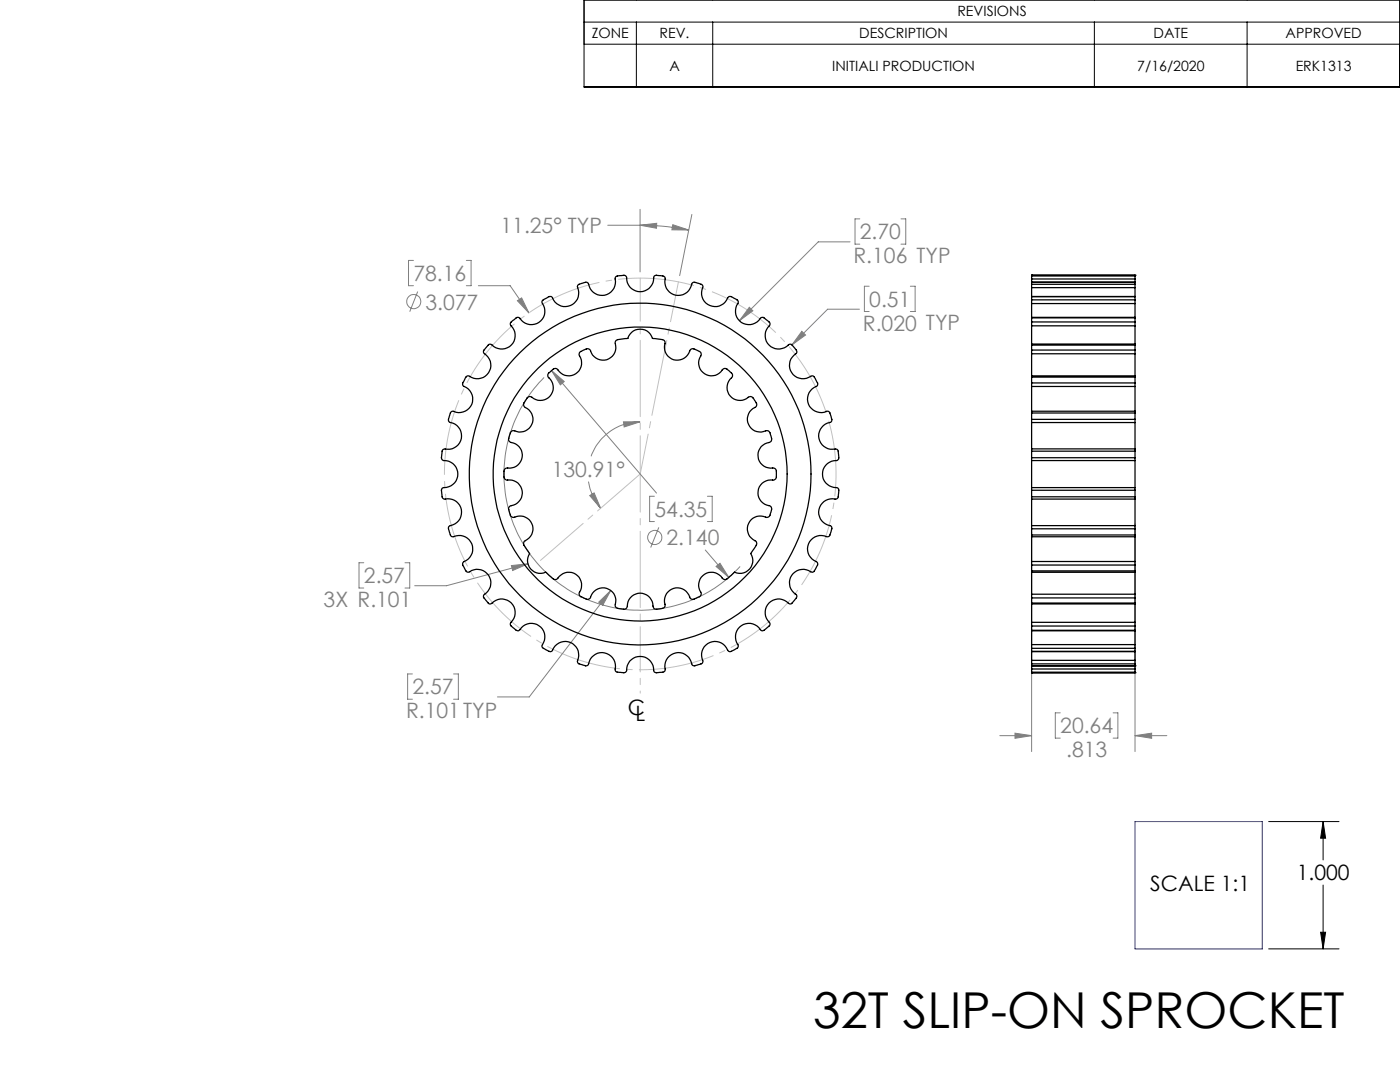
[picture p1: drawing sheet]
<svg xmlns="http://www.w3.org/2000/svg" width="279mm" height="216mm" viewBox="0 0 279 216" stroke-linecap="round" stroke-linejoin="round" font-family="sans-serif">
<g fill="none" stroke="#808080" stroke-width=".2">
<path d="M82.5 52h-1v5h1M83.4 58.2l-1.6 4M93.1 52h.9v5h-.9M95.5 57h6.3l3.8 5.4M121.3 44.9h6.4M127.7 41.8v12.5M127.7 44.9l3.4-.3-.1 .9zM127.7 44.9a47.4 47.4 0 0 1 9.7 1M134.3 44.8l3.1 1.1h-3.3zM138.1 42.8l-2.5 12.2M169.7 48.3h-6.4l-15.7 15.7M171.6 43.7h-1v5h1"/>
<path d="M173.5 57.1h-1v5.1h1M179.8 43.7h1v5h-1M181.7 57.1h.9v5.1h-.9M103.3 60l.8-.6 1.5 3zM108.6 75.3a27.2 27.2 0 0 0 .3 38.8 27.2 27.2 0 0 0 38.8-1.1M110.1 73.9l2.5 2.2-.8 .7zM110.1 73.9l20.9 24.5M149.5 61.3l.7 .7-2.6 2zM160 66.1l.8 .8-2.8 1.9zM171.5 61.7h-6.3l-7.2 7.1M117.4 96.1a10.8 10.8 0 0 0 2.5 5.3M117.7 98.9l.9-.5 1.3 3z"/>
<path d="M124.4 84.2h3.3l-3.1 1zM127.7 84.2a10.4 10.4 0 0 0-9.7 6.9M130.6 99h-1v5.1h1M141.2 99h.9v5.1h-.9M72.6 112.3h-1v5h1M80.8 112.3h1v5h-1M102.1 112.9l3.3-.4-3.1 1.3zM105.4 112.5l-16.3 4.4h-6.3M121.9 117.8l-16.3 21.3h-6.3M131.5 105.2l-1.6 4.1M140.8 109.7l4.7 5.5M142.9 113l.8-.6 1.8 2.8z"/>
<path d="M205.9 106.2v43.8M226.5 104.5v45.5M82.3 134.5h-.9v5h.9M90.5 134.5h1v5h-1M119.5 120.2l2.4-2.4-1.6 3zM199.5 146.8h6.4M202.6 146.3l3.3 .5-3.3 .5zM211.6 142.2h-1v5.1h1M222.1 142.2h1v5.1h-1M226.5 146.8l3.3-.5v1zM226.5 146.8h6.4"/>
<circle cx="82.6" cy="60.2" r="1.42"/>
<circle cx="130.7" cy="107.3" r="1.41"/>
</g>
<g fill="none" stroke="#000" stroke-width=".2">
<path d="M116.6 0h162.8v17.4h-162.8zM116.6 4.4h162.8M116.6 8.8h162.8M127 4.4v13M142.2 4.4v13M218.4 4.4v13M248.9 4.4v13M253.2 163.9h14M264.1 163.9l.4 3.4h-.9zM264.1 163.9v7.7M264.1 176.6v12.7M253.2 189.3h14"/>
<path d="M263.6 186h.9l-.4 3.3z"/>
</g>
<path d="M165.1 83.1a39.1 39.1 0 0 0-65.4-15.7 39.1 39.1 0 0 0 18 64.9 39.1 39.1 0 0 0 48-47.2l-.6-2" fill="none" stroke="#c0c0c0" stroke-width=".2" stroke-dasharray="15.2 1.3 1.3 1.3" stroke-dashoffset="-.8" stroke-linecap="butt"/>
<path d="M127.8 55.5v78.1" fill="none" stroke="#c0c0c0" stroke-width=".2" stroke-dasharray="15.2 1.3 1.3 1.3" stroke-dashoffset="6.6"/>
<path d="M135.4 56.2l-7.6 38.4" fill="none" stroke="#c0c0c0" stroke-width=".2" stroke-dasharray="15.2 1.3 1.3 1.3" stroke-dashoffset="7.1"/>
<path d="M127.8 94.6l-19.9 17.2" fill="none" stroke="#c0c0c0" stroke-width=".2" stroke-dasharray="15.2 1.3 1.3 1.3" stroke-dashoffset="4"/>
<path d="M127.8 133.6v4.7" fill="none" stroke="#c0c0c0" stroke-width=".2" stroke-dasharray="15.2 1.3 1.3 1.3" stroke-dashoffset="14.8"/>
<path d="M226.5 163.9h25.4v25.4h-25.4z" fill="none" stroke="#00f" stroke-width=".2"/>
<path d="M264.1 163.9l.4 3.4h-.9zM263.6 186h.9l-.4 3.3z" fill="#000"/>
<g fill="#808080">
<path d="M134.3 44.8l3.1 1.1h-3.3zM127.7 44.9l3.4-.3-.1 .9zM103.3 60l2.3 2.4-1.5-3zM124.4 84.2h3.3l-3.1 1zM117.7 98.9l.9-.5 1.3 3z"/>
<path d="M149.5 61.3l-1.9 2.7 2.6-2zM110.1 73.9l1.7 2.9 .8-.7zM142.9 113l2.6 2.2-1.8-2.8zM160 66.1l-2 2.7 2.8-1.9zM102.1 112.9l.2 .9 3.1-1.3zM119.5 120.2l.8 .6 1.6-3zM226.5 146.8l3.3-.5v1zM202.6 146.3l3.3 .5-3.3 .5z"/>
</g>
<g fill="none" stroke="#000" stroke-width=".25">
<path d="M205.9 59.8v.8M205.9 59.2v.6M205.9 59.2h.1M205.9 57.4v1.8M205.9 56.7v.7M205.9 56.3v.4M205.9 56.3h.1M205.9 55.7v.6M205.9 55.1v.6M205.9 54.9v.2M205.9 54.9h.1M205.9 59.2h20.6"/>
<path d="M205.9 56.3h20.6M205.9 54.9h20.6M205.9 59.8h20.6M205.9 57.4h20.6M205.9 56.7h20.6M205.9 55.7h20.6M205.9 55.1h20.6M226.5 59.8v.8M226.5 59.2v.6M226.5 57.4v1.8M226.5 56.7v.7M226.5 56.3v.4"/>
<path d="M226.5 55.7v.6M226.5 55.1v.6M226.5 54.9v.2M226.5 54.9h.1M226.5 56.3h.1M226.5 59.2h.1M102 64.2l.8-.6a.63 .63 0 0 1 1-.1 2.71 2.71 0 0 0 3.8 .8 2.71 2.71 0 0 0 .6-3.9 1.45 1.45 0 0 1 1.1-1.1 .6 .6 0 0 1 1 .2 2.73 2.73 0 0 0 3.6 1.4 2.73 2.73 0 0 0 1.3-3.7 2.03 2.03 0 0 1 1.7-.9l.4 .1a2.76 2.76 0 0 0 2.9 2.5 2.76 2.76 0 0 0 2.6-2.7v-.6a.95 .95 0 0 1 1.2-.6 .69 .69 0 0 1 1.1 .5 2.74 2.74 0 0 0 2.9 2.7 2.74 2.74 0 0 0 2.5-3.1 1.47 1.47 0 0 1 1.5-.1 .63 .63 0 0 1 .8 .7 2.72 2.72 0 0 0 2.2 3.2 2.72 2.72 0 0 0 3.1-2.3 .86 .86 0 0 1 1.2-.1l.3 .1a.57 .57 0 0 1 .6 .8 2.73 2.73 0 0 0 1.6 3.6 2.73 2.73 0 0 0 3.5-1.7 .86 .86 0 0 1 1.2 .2l.3 .2a.62 .62 0 0 1 .4 .9 2.71 2.71 0 0 0 .9 3.8 2.71 2.71 0 0 0 3.8-1 .89 .89 0 0 1 1.1 .5l.2 .1a.62 .62 0 0 1 .3 1 2.72 2.72 0 0 0 .1 4 2.72 2.72 0 0 0 3.9-.3 1.29 1.29 0 0 1 1.2 .9l.2 .3a.48 .48 0 0 1-.1 .7 2.73 2.73 0 0 0-.7 3.9 2.73 2.73 0 0 0 3.9 .5 1.23 1.23 0 0 1 1 1.1 .58 .58 0 0 1-.1 1 2.72 2.72 0 0 0-1.5 3.7 2.72 2.72 0 0 0 3.7 1.3 .74 .74 0 0 1 .7 .8l.1 .6a.54 .54 0 0 1-.3 .8 2.72 2.72 0 0 0-2.1 3.3 2.72 2.72 0 0 0 3.4 2 .88 .88 0 0 1 .5 1.1v.3a.63 .63 0 0 1-.5 .9 2.74 2.74 0 0 0-2.7 2.9 2.74 2.74 0 0 0 3 2.6l.2 .2-.1 1a.69 .69 0 0 1-.6 1 2.72 2.72 0 0 0-3.3 2.2 2.72 2.72 0 0 0 2.4 3.2 1.21 1.21 0 0 1-.1 1.4 .59 .59 0 0 1-.8 .7 2.73 2.73 0 0 0-3.6 1.5 2.73 2.73 0 0 0 1.8 3.6 .86 .86 0 0 1-.3 1.1l-.1 .3a.62 .62 0 0 1-.9 .5 2.71 2.71 0 0 0-3.9 .8 2.71 2.71 0 0 0 1.1 3.8 1.09 1.09 0 0 1-.6 1.2l-.2 .3a.51 .51 0 0 1-.9 .2 2.74 2.74 0 0 0-3.9 .1 2.74 2.74 0 0 0 .3 3.9 2.39 2.39 0 0 1-1.2 1.4 .49 .49 0 0 1-.8-.2 2.74 2.74 0 0 0-3.9-.6 2.74 2.74 0 0 0-.4 3.9 2.24 2.24 0 0 1-1.5 1.1 .54 .54 0 0 1-.7-.3 2.7 2.7 0 0 0-3.6-1.5 2.7 2.7 0 0 0-1.3 3.8 1.33 1.33 0 0 1-1.3 .8 .6 .6 0 0 1-1-.4 2.72 2.72 0 0 0-3.3-2.1 2.72 2.72 0 0 0-1.9 3.4 1.2 1.2 0 0 1-1.5 .5 .59 .59 0 0 1-.8-.5 2.72 2.72 0 0 0-2.9-2.7 2.72 2.72 0 0 0-2.6 2.9 .88 .88 0 0 1-1.1 .3h-.4a.6 .6 0 0 1-.7-.7 2.72 2.72 0 0 0-2.3-3.3 2.72 2.72 0 0 0-3.1 2.4 1.03 1.03 0 0 1-1.3 0 .66 .66 0 0 1-.8-.8 2.75 2.75 0 0 0-1.7-3.7 2.75 2.75 0 0 0-3.5 1.9h-.3l-.9-.4a.69 .69 0 0 1-.6-1 2.73 2.73 0 0 0-.9-3.8 2.73 2.73 0 0 0-3.8 1 .89 .89 0 0 1-1.1-.5l-.2-.2a.59 .59 0 0 1-.3-.9 2.72 2.72 0 0 0-.1-4 2.72 2.72 0 0 0-3.9 .3 .9 .9 0 0 1-1-.7l-.2-.2a.58 .58 0 0 1-.1-1 2.73 2.73 0 0 0 .7-3.9 2.73 2.73 0 0 0-3.9-.5 1.24 1.24 0 0 1-1-1.1 .62 .62 0 0 1 .1-1.1 2.74 2.74 0 0 0 1.4-3.7 2.74 2.74 0 0 0-3.7-1.2 1.97 1.97 0 0 1-.8-1.6 .51 .51 0 0 1 .4-.6 2.72 2.72 0 0 0 2.2-3.3 2.72 2.72 0 0 0-3.4-2 1.04 1.04 0 0 1-.5-1.3l-.1-.3a.55 .55 0 0 1 .5-.7 2.72 2.72 0 0 0 2.8-2.8 2.72 2.72 0 0 0-3-2.6 1.1 1.1 0 0 1-.2-1.4 .67 .67 0 0 1 .7-.9 2.72 2.72 0 0 0 3.2-2.2 2.72 2.72 0 0 0-2.4-3.2 .97 .97 0 0 1 0-1.2l.1-.3a.61 .61 0 0 1 .8-.6 2.74 2.74 0 0 0 3.6-1.6 2.74 2.74 0 0 0-1.8-3.6 2.06 2.06 0 0 1 .6-1.7 .48 .48 0 0 1 .7-.1 2.75 2.75 0 0 0 3.9-.9 2.75 2.75 0 0 0-1.1-3.8 2.14 2.14 0 0 1 .9-1.5 .51 .51 0 0 1 .8-.1 2.72 2.72 0 0 0 3.9 0 2.72 2.72 0 0 0-.2-4l-.1-.3zM109.5 74.4l.7-.5a.7 .7 0 0 1 1.1-.1 2.6 2.6 0 0 0 3.7 .7 2.6 2.6 0 0 0 .6-3.7 1.45 1.45 0 0 1 1.3-1.1 .68 .68 0 0 1 1 .3 2.6 2.6 0 0 0 3.3 1.7 2.6 2.6 0 0 0 1.6-3.4 .85 .85 0 0 1 1-.6l1.5-.2a2.56 2.56 0 0 1 2.5-1.8 2.56 2.56 0 0 1 2.4 1.8l1 .1a1.5 1.5 0 0 1 1.5 .6 2.97 2.97 0 0 0 1.3 3.4 2.69 2.69 0 0 0 3.8-1.8 1.41 1.41 0 0 1 1.7 .3 .64 .64 0 0 1 .3 .9 2.6 2.6 0 0 0 1 3.7 2.6 2.6 0 0 0 3.6-1.1 1.36 1.36 0 0 1 1.5 .7 .66 .66 0 0 1 .1 1.1 2.61 2.61 0 0 0-.2 3.7 2.61 2.61 0 0 0 3.8 .1 1.29 1.29 0 0 1 1.2 1 .7 .7 0 0 1-.2 1.1 2.6 2.6 0 0 0-1.1 3.6 2.6 2.6 0 0 0 3.5 1 1.07 1.07 0 0 1 .9 1.2 .81 .81 0 0 1-.4 1.2 2.61 2.61 0 0 0-2.2 3.1 2.61 2.61 0 0 0 3.2 2 1.39 1.39 0 0 1 .4 1.6 .63 .63 0 0 1-.7 .8 2.61 2.61 0 0 0-2.9 2.3 2.61 2.61 0 0 0 2.4 2.9 1.72 1.72 0 0 1 0 1.8 .65 .65 0 0 1-.9 .4 2.6 2.6 0 0 0-3.5 1.4 2.6 2.6 0 0 0 1.6 3.4 1.04 1.04 0 0 1-.4 1.4l-.7 1.1 .2 .4a2.55 2.55 0 0 1-.6 2.8 2.55 2.55 0 0 1-2.8 .5l-.7 .7a1.6 1.6 0 0 1-1.4 .7 3.1 3.1 0 0 0-3.5-1.2 2.67 2.67 0 0 0-1.1 4 1.24 1.24 0 0 1-1.1 1 .67 .67 0 0 1-1.1-.3 2.62 2.62 0 0 0-3.4-1.6 2.62 2.62 0 0 0-1.6 3.4 1.31 1.31 0 0 1-1.5 .6 .64 .64 0 0 1-.9-.6 2.6 2.6 0 0 0-2.7-2.5 2.6 2.6 0 0 0-2.5 2.8 1.28 1.28 0 0 1-1.5 .3 .71 .71 0 0 1-.8-.9 2.59 2.59 0 0 0-1.9-3.2 2.59 2.59 0 0 0-3.1 2 1.41 1.41 0 0 1-1.7-.3 .66 .66 0 0 1-.4-1 2.61 2.61 0 0 0-.9-3.6 2.61 2.61 0 0 0-3.6 1 .79 .79 0 0 1-1.2-.3l-1.1-1a2.55 2.55 0 0 1-3-.7 2.55 2.55 0 0 1-.2-3l-.6-.9a1.46 1.46 0 0 1-.5-1.5 2.82 2.82 0 0 0 1.3-4 2.74 2.74 0 0 0-3.5-.8 1.42 1.42 0 0 1-.8-1.5 .62 .62 0 0 1 .5-.9 2.61 2.61 0 0 0 2.1-3.1 2.61 2.61 0 0 0-3.2-2 1.39 1.39 0 0 1-.4-1.6 .67 .67 0 0 1 .7-.8 2.61 2.61 0 0 0 2.9-2.4 2.61 2.61 0 0 0-2.4-2.8 1.26 1.26 0 0 1 0-1.6 .7 .7 0 0 1 .9-.6 2.6 2.6 0 0 0 3.5-1.5 2.6 2.6 0 0 0-1.6-3.4 1.22 1.22 0 0 1 .5-1.4 .7 .7 0 0 1 1.1-.4 2.6 2.6 0 0 0 3.7-.4 2.6 2.6 0 0 0-.5-3.7l-.1-.4zM205.9 77.1v5M205.9 76.4v.7M205.9 75.2v1.2M205.9 75v.2"/>
<path d="M205.9 70.6v4.4M205.9 69.8v.8M205.9 68.9v.9M205.9 68.7v.2M205.9 65v3.7M205.9 64.2v.8M205.9 63.4v.8M205.9 63.3v.1M205.9 60.6v2.7M205.9 75h20.6M205.9 68.7h20.6M205.9 63.3h20.6"/>
<path d="M205.9 77.1h20.6M205.9 76.4h20.6M205.9 75.2h20.6M205.9 70.6h20.6M205.9 69.8h20.6M205.9 68.9h20.6M205.9 65h20.6M205.9 64.2h20.6M205.9 63.4h20.6M205.9 60.6h20.6M226.5 77.1v5M226.5 76.4v.7"/>
<path d="M226.5 75.2v1.2M226.5 75v.2M226.5 70.6v4.4M226.5 69.8v.8M226.5 68.9v.9M226.5 68.7v.2M226.5 65v3.7M226.5 64.2v.8M226.5 63.4v.8M226.5 63.3v.1M226.5 60.6v2.7M205.9 97.3v.5"/>
<path d="M205.9 91.3v.6M205.9 97.8v1.3M205.9 90v1.3M205.9 99.1v.5M205.9 89.6v.4M205.9 91.9v5.4M205.9 99.6v5.3M205.9 84.3v5.3M205.9 83.7v.6M205.9 82.4v1.3M205.9 82.1v.3M205.9 99.6h20.6"/>
<path d="M205.9 89.6h20.6M205.9 82.1h20.6M205.9 97.3h20.6M205.9 97.8h20.6M205.9 91.3h20.6M205.9 91.9h20.6M205.9 99.1h20.6M205.9 90h20.6M205.9 84.3h20.6M205.9 83.7h20.6M205.9 82.4h20.6M226.5 97.3v.5"/>
<path d="M226.5 91.3v.6M226.5 97.8v1.3M226.5 90v1.3M226.5 99.1v.5M226.5 89.6v.4M226.5 91.9v5.4M226.5 99.6v5.3M226.5 84.3v5.3M226.5 83.7v.6M226.5 82.4v1.3M226.5 82.1v.3M205.9 104.9v.6"/>
<path d="M205.9 105.5v1.3M205.9 106.8v.3M205.9 107.1v4.9M205.9 112v.7M205.9 112.7v1.2M205.9 113.9v.3M205.9 114.2v4.4M205.9 118.6v.7M205.9 119.3v1M205.9 107.1h20.6M205.9 114.2h20.6M205.9 104.9h20.6"/>
<path d="M205.9 105.5h20.6M205.9 106.8h20.6M205.9 112h20.6M205.9 112.7h20.6M205.9 113.9h20.6M205.9 118.6h20.6M205.9 119.3h20.6M226.5 104.9v.6M226.5 105.5v1.3M226.5 106.8v.3M226.5 107.1v4.9M226.5 112v.7"/>
<path d="M226.5 112.7v1.2M226.5 113.9v.3M226.5 114.2v4.4M226.5 118.6v.7M226.5 119.3v1M205.9 120.3v.2M205.9 120.5v3.7M205.9 124.2v.7M205.9 124.9v.9M205.9 125.8v.1M205.9 125.9v2.7M205.9 128.6v.8"/>
<path d="M205.9 129.4v.6M205.9 130h.1M205.9 130v1.8M205.9 131.8v.7M205.9 132.5v.4M205.9 132.9h.1M205.9 132.9v.6M205.9 133.5v.6M205.9 134.1v.1M205.9 134.2h.1M205.9 120.5h20.6M205.9 125.9h20.6"/>
<path d="M205.9 130h20.6M205.9 132.9h20.6M205.9 134.2h20.6M205.9 120.3h20.6M205.9 124.2h20.6M205.9 124.9h20.6M205.9 125.8h20.6M205.9 128.6h20.6M205.9 129.4h20.6M205.9 131.8h20.6M205.9 132.5h20.6M205.9 133.5h20.6"/>
<path d="M205.9 134.1h20.6M226.5 120.3v.2M226.5 120.5v3.7M226.5 124.2v.7M226.5 124.9v.9M226.5 125.8v.1M226.5 125.9v2.7M226.5 128.6v.8M226.5 129.4v.6M226.5 130h.1M226.5 130v1.8M226.5 131.8v.7"/>
<path d="M226.5 132.5v.4M226.5 132.9h.1M226.5 132.9v.6M226.5 133.5v.6M226.5 134.1v.1M226.5 134.2h.1"/>
<circle cx="127.8" cy="94.6" r="29.3"/>
<circle cx="127.8" cy="94.6" r="34.1"/>
</g>
<text font-size="9.9" x="162.3" y="205.1">32T SLIP-ON SPROCKET</text>
<g font-size="4.2" fill="#808080">
<text x="99.9" y="46.5">11.25° TYP</text>
<text x="171.6" y="47.8">2.70</text>
<text x="170.3" y="52.5">R.106 TYP</text>
<text x="82.5" y="56.1">78.16</text>
<text x="84.9" y="61.8">3.077</text>
<text x="172.2" y="66">R.020 TYP</text>
<text x="173.5" y="61.2">0.51</text>
<text x="110.1" y="95.2">130.91°</text>
<text x="130.6" y="103.1">54.35</text>
<text x="133" y="108.8">2.140</text>
<text x="72.6" y="116.4">2.57</text>
<text x="64.6" y="121.1">3X R.101</text>
<text x="81" y="143.3">R.101TYP</text>
<text x="82.3" y="138.6">2.57</text>
<text x="211.6" y="146.3">20.64</text>
<text x="212.8" y="151.1">.813</text>
</g>
<g font-size="4.2">
<text x="125.3" y="142.6">C</text>
<text x="126.8" y="143.8">L</text>
<text x="229.5" y="177.8">SCALE 1:1</text>
<text x="258.8" y="175.7">1.000</text>
</g>
<g font-size="2.8">
<text x="191.1" y="3.3">REVISIONS</text>
<text x="118.1" y="7.7">ZONE</text>
<text x="131.6" y="7.7">REV.</text>
<text x="171.5" y="7.7">DESCRIPTION</text>
<text x="230.2" y="7.7">DATE</text>
<text x="256.6" y="7.7">APPROVED</text>
<text x="133.6" y="14.1">A</text>
<text x="166.1" y="14.1">INITIALI PRODUCTION</text>
<text x="227" y="14.1">7/16/2020</text>
<text x="258.6" y="14.1">ERK1313</text>
</g>
</svg>
